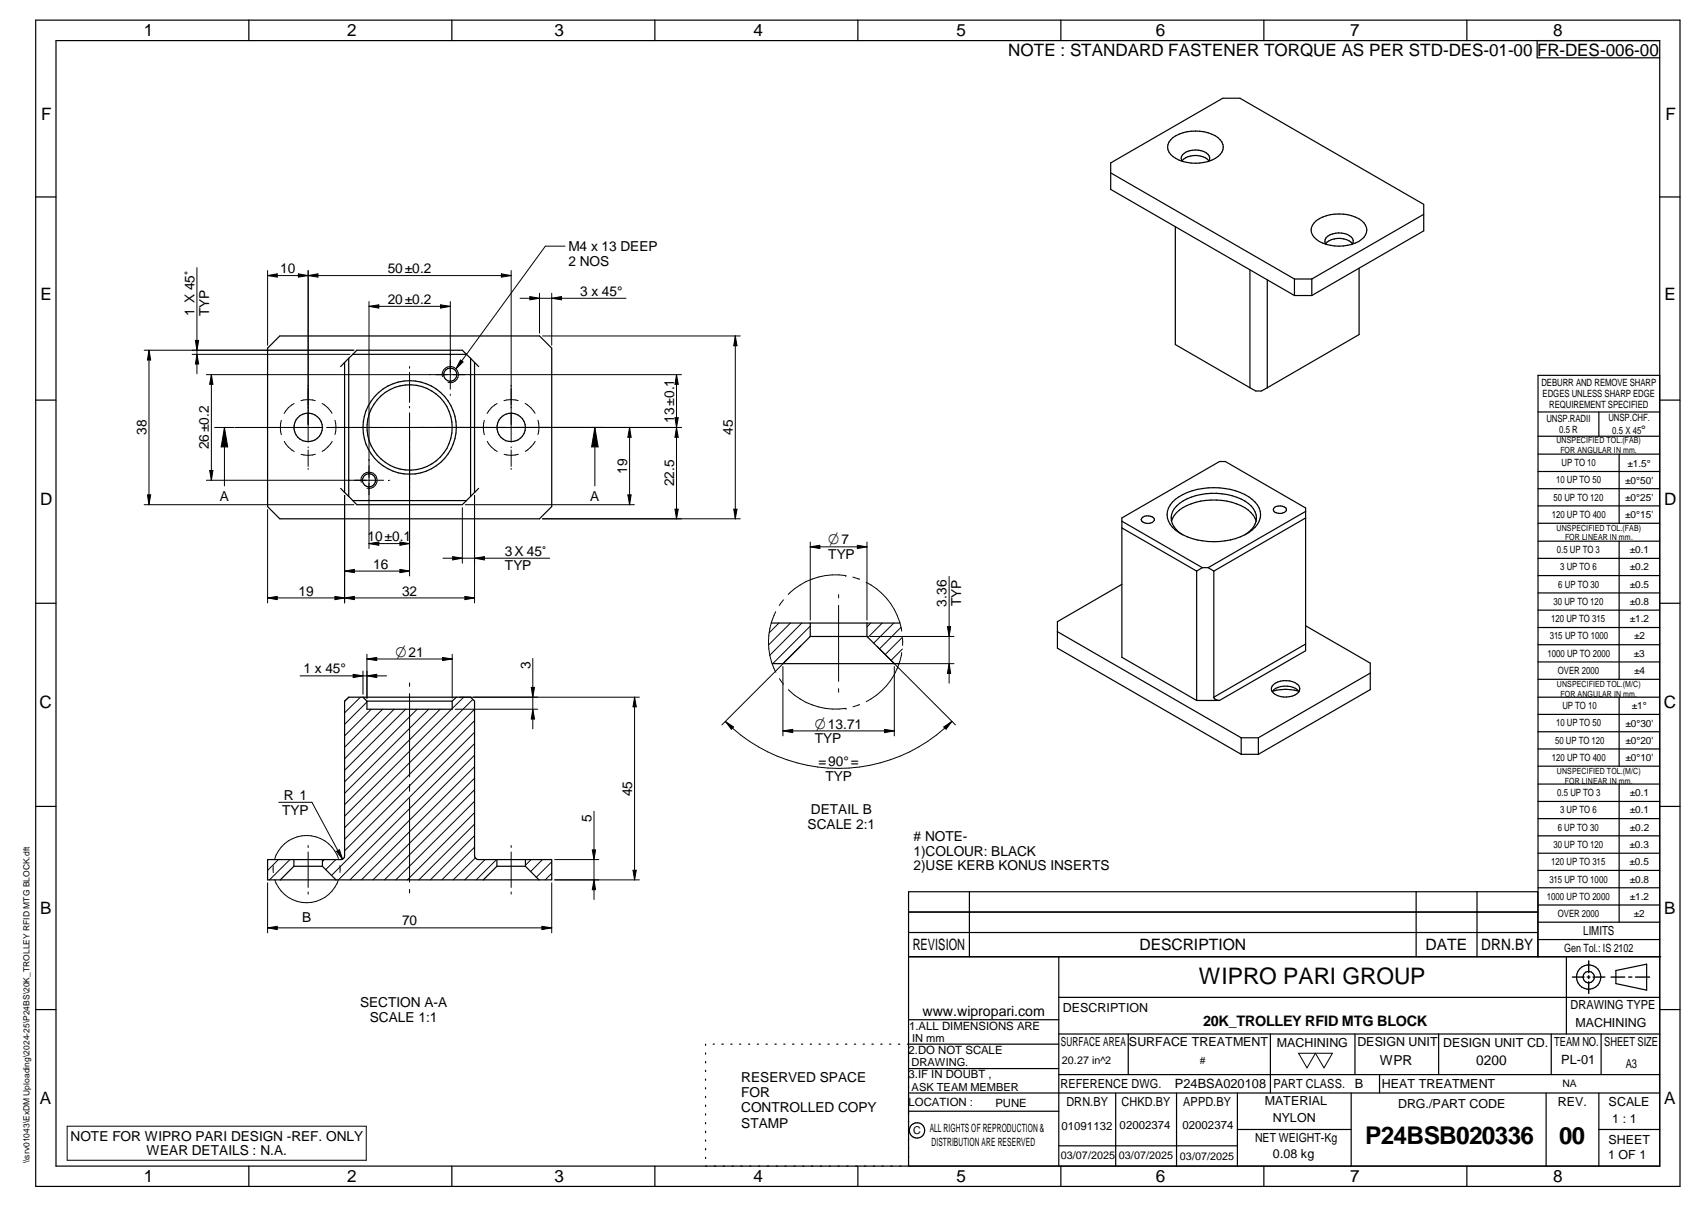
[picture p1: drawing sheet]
<svg xmlns="http://www.w3.org/2000/svg" width="420mm" height="297mm" viewBox="0 0 420 297" stroke-linecap="round" stroke-linejoin="round" font-family="sans-serif">
<g fill="none" stroke="#000" stroke-width=".3">
<path d="M8.8 5h405v287h-405zM13.8 10h395v277h-395zM61.3 5v5M111.3 5v5M161.3 5v5M211.3 5v5M261.3 5v5M311.3 5v5M361.3 5v5M378.6 10v4.2h30.2M288.3 34.4a9.6 9.6 0 0 1 10.1-1.4 3.6 3.6 0 0 1 2.8 3.8 6.2 6.2 0 0 1-5.7 3.3 8.9 8.9 0 0 1-7.2-2.1 2.5 2.5 0 0 1 0-3.6zM291.1 39.6a4.7 4.7 0 0 1 6.6 0"/>
<path d="M291.2 39.7a1.57 1.57 0 0 1 1-2.3 5.2 5.2 0 0 1 5.3 .6 1.29 1.29 0 0 1 .2 1.7M8.8 48.5h5M273.5 42.5l45.3 26.2M289.5 55.8v29l18.3 10.6M323.7 54.8a9.6 9.6 0 0 1 10.1-1.4 3.5 3.5 0 0 1 2.7 3.8 5.4 5.4 0 0 1-4.6 3.2 9.6 9.6 0 0 1-8.2-2 2.5 2.5 0 0 1 0-3.6zM350.6 52.7l-27.5 16M408.8 48.5h5M307.8 66.4v29M312.1 68.9v26.5M318.8 72.7h4.3M318.8 72.7l-45.3-26.1v-6.5l27.6-15.9h4.3l45.2 26.1v6.5l-27.5 15.9M318.8 68.7v4"/>
<path d="M318.8 68.7h4.3M323.1 68.7v4M326.5 60a4.7 4.7 0 0 1 6.6 0M326.5 60.1a1.62 1.62 0 0 1 1.1-2.3 4.8 4.8 0 0 1 5.6 1v.9l-.2 .4M334.7 66v16.3l-22.6 13.1M8.8 98.5h5M68.9 82.7h64l3 3v39l-3 3h-64l-3-3v-39zM84.9 89.2v32M84.9 89.2l-1 1M85.9 88.2l-1 1M85.9 88.2v34M86.9 87.2l-1 1"/>
<path d="M86.9 87.2h28M114.9 87.2l-1-1h-26l-1 1M114.9 87.2l1 1M115.9 88.2v34M115.9 88.2l1 1M116.9 89.2v32M116.9 89.2l1 1M312.1 95.4l-1.4 .8h-1.4l-1.5-.8M408.8 92.4h-30v143.1M408.8 98.5h5M378.8 101.4h30M378.8 107.4h30"/>
<path d="M378.8 111.8h30M378.8 116h30M393.8 101.4v6M398.8 111.8v17M83.9 120.2l1 1M84.9 121.2l1 1M85.9 122.2l1 1M86.9 123.2h28M117.9 120.2l-4 4h-26l-1-1M276.3 128.3l19.8 11.4M276.3 129.9l18.4 10.6M281.4 127.3a2.22 2.22 0 0 1 2.9 .4 1.47 1.47 0 0 1-2 1.1 1.37 1.37 0 0 1-1.3-.9z"/>
<path d="M288.5 128.3a7.7 7.7 0 0 1 6-4.7 16 16 0 0 1 12.9 1.9 5.2 5.2 0 0 1 2 2.8M288.7 123.6a15.3 15.3 0 0 1 13-3.4 11.7 11.7 0 0 1 8 4.1 4.4 4.4 0 0 1-1.3 6.1 17 17 0 0 1-18.9 0 4.4 4.4 0 0 1-.8-6.8zM296.1 139.7h1.4M296.1 139.7l-1.4 .8M297.5 139.7l1.4 .8M309.4 128.2a5.2 5.2 0 0 0-3.7-5.4 16.1 16.1 0 0 0-15.2 1.1 4.2 4.2 0 0 0-.1 7.1l.8 .6M309.4 128.2a5.5 5.5 0 0 1-2.7 3.4M313.9 124.8l.4-.2a2.17 2.17 0 0 1 2.5 .7 1.45 1.45 0 0 1-2 1 1 1 0 0 1-1.1-1.2zM321.6 127.5l-22.7 13M321.6 125.9l-24.1 13.8M378.8 120.3h30M378.8 124.5h30"/>
<path d="M378.8 128.8h30M378.8 133.2h30M378.8 137.4h30M398.8 133.2v34M8.8 148.5h5M199.5 156.6l-6.7 6.7M199.5 156.6h14M199.5 153.3v3.3M213.5 153.3v3.3M213.5 156.6l6.7 6.7M221.6 153.3h-31.7M260.4 155.4l45.3 26.2"/>
<path d="M276.3 143.8l-15.9 9.2v6.5l45.3 26.1M294.7 140.5v31.9M298.9 140.5v31.1M321.6 154l15.9 9.2v6.5l-27.6 15.9M321.6 158.5l-22.7 13.1M378.8 141.6h30M378.8 145.9h30M378.8 150.2h30M378.8 154.4h30M378.8 158.7h30M408.8 148.5h5M84.9 172.6l1-1h30l1 1v38a1.01 1.01 0 0 0 1 .9h18v5h-70v-5h18a.94 .94 0 0 0 1-.9z"/>
<path d="M89.4 171.6l1 1M90.4 172.6h21M111.4 172.6v1.9h-21v-1.9M112.4 171.6l-1 1M221.4 163.3h-31.2M294.7 172.4l-18.4-10.6v-34.3l24-13.9h1.5l19.8 11.4v35.1l-21.3 12.3M294.7 172.4h5.6M298.9 171.6a1.14 1.14 0 0 0 1.4 .8M313.6 168.5a5 5 0 0 1 6.2 .2 1.57 1.57 0 0 1-.9 2.4 4.9 4.9 0 0 1-5.6-.9 1.26 1.26 0 0 1 .3-1.7zM319.9 170.1a10.6 10.6 0 0 0-6.5 0M319.9 170.2a4.7 4.7 0 0 0-6.6 0M337.5 165.7l-27.6 15.9"/>
<path d="M378.8 162.9h30M378.8 167.2h30M378.8 171.6h30M378.8 175.8h30M398.8 171.6v17M8.8 198.5h5M305.7 185.6h4.2M305.7 181.6v4M305.7 181.6h4.2M309.9 181.6v4M378.8 180.1h30M378.8 184.3h30"/>
<path d="M378.8 188.6h30M378.8 193h30M378.8 197.2h30M398.8 193v33.9M408.8 198.5h5M72.4 213.2h7M72.4 211.5v1.7M72.4 213.2l-3.4 3.3M79.4 211.5v1.7M79.4 213.2l3.4 3.3M122.4 213.2h7M122.4 213.2l-3.4 3.3"/>
<path d="M122.4 211.5v1.7M129.4 213.2l3.3 3.3M129.4 211.5v1.7M238.7 219.5v16M348.8 219.5v16M363.8 219.5v16M378.8 201.5h30M378.8 205.7h30M378.8 210h30M378.8 214.2h30M378.8 218.5h30M223.8 235.5h185.2"/>
<path d="M223.8 229.5h154.9M223.8 224.5h154.9M260.8 235.5v51.5M378.7 235.5v-16h-154.9v67.5M378.8 222.7h30M378.8 226.9h30M378.8 231.2h30M385.8 235.5v19M398 238.8l7.5-1.5v6.4l-7.5-1.6zM8.8 248.5h5M173.8 257v.3M173.8 259.1v.3"/>
<path d="M175.6 257h.3M177.8 257h.3M180 257h.3M182.1 257h.3M184.4 257h.2M186.5 257h.3M188.7 257h.3M190.9 257h.3M193 257h.3M195.2 257h.3M197.4 257h.3M199.5 257h.3"/>
<path d="M201.7 257h.3M203.9 257h.3M206.1 257h.3M208.2 257h.4M210.4 257h.3M212.6 257h.3M214.7 257h.4M216.9 257h.3M219.1 257h.3M221.3 257h.3M223.8 251h37M260.8 257h-37.3"/>
<path d="M260.8 245.4h148M260.8 254.5h148M277.9 254.5v10M312.9 254.5v14.5M333.7 254.5v10M354.3 254.5v10M382 254.5v10M394.3 254.5v10M408.8 248.5h5M173.8 261.2v.4M173.8 263.4v.3M173.8 265.6v.3"/>
<path d="M173.8 267.7v.3M173.8 269.8v.3M173.8 271.9v.4M173.8 274.1v.3M173.8 276.3v.3M173.8 278.4v.3M223.8 269h185M223.8 263h37M223.8 273.5h37M260.8 264.5h148M274.8 269v18M289.8 269v18"/>
<path d="M304.7 269v18M304.7 278h28.1M332.8 269v18M339.8 264.5v4.5M380.8 269v18M393.8 269v18M393.8 278h15M61.3 287v5M111.3 287v5M161.3 287v5M173.8 280.5v.3M173.8 282.7v.3"/>
<path d="M173.8 284.8v.3M211.3 287v5M260.8 282h43.9M261.3 287v5M311.3 287v5M361.3 287v5"/>
<circle cx="110.9" cy="92.2" r="1.62"/>
<circle cx="75.9" cy="105.2" r="3.5"/>
<circle cx="90.9" cy="118.2" r="1.61"/>
<circle cx="100.9" cy="105.2" r="10.5"/>
<circle cx="100.9" cy="105.2" r="11.5"/>
<circle cx="125.9" cy="105.2" r="3.5"/>
<circle cx="391.3" cy="240.5" r="2.99"/>
<circle cx="391.3" cy="240.5" r="1.41"/>
<circle cx="225.9" cy="278.2" r="1.89"/>
</g>
<g fill="none" stroke="#000" stroke-width=".25">
<path d="M48.5 65.9v26.1M65.9 66.6v18.4M65.9 67.8l2.4-.4v.8zM65.9 67.8h60M73.5 67.4l2.4 .4-2.4 .4zM75.9 66.6v42.2M75.9 67.8l2.4-.4v.8zM90.9 74.2v60.8M90.9 75.4l2.4-.4v.8zM90.9 75.4h20M108.5 75l2.4 .4-2.4 .4zM110.9 74.2v21.6"/>
<path d="M123.5 67.4l2.4 .4-2.4 .4zM125.9 66.6v42.2M128.1 73.4h26.1M130.5 73l2.4 .4-2.4 .4zM132.9 72.2v9.8M135.9 73.4l2.4-.4v.8zM135.9 72.2v12.8M139.1 60.6h-4.8l-22 30.2M35.5 86.2h51.7M36.7 86.2l.4 2.4h-.8zM36.7 86.2v38M47.3 87.2h38.9"/>
<path d="M48.1 83.8h.8l-.4 2.4zM48.5 87.2l.4 2.4h-.8zM50.8 92.2h117M52.1 92.2v26M52.1 92.2l.3 2.4h-.8zM72.4 99.3a5.7 5.7 0 0 0-2.4 2.5M77.6 98.6a6.2 6.2 0 0 0-3.5 0M79.3 99.3a6.4 6.4 0 0 1 2.5 2.4M100.9 90.2v.4M100.9 91.6v7.4M100.9 100v.4M110.9 97v.1"/>
<path d="M110.9 97.2v.1M112.3 90.8a1.99 1.99 0 0 1 .3 2.4 1.99 1.99 0 0 1-2.2 .9M112.3 90.8a2.01 2.01 0 0 0-2.4-.3 2.01 2.01 0 0 0-.9 2.2M113.4 88.6l.6 .5-1.7 1.7zM122.4 99.3a5.7 5.7 0 0 0-2.4 2.5M127.6 98.6a6.2 6.2 0 0 0-3.5 0M129.3 99.3a6.4 6.4 0 0 1 2.5 2.4M133.6 82.7h48.7M166.6 92.2v35.5M166.6 92.2l.4 2.4h-.8zM181.1 82.7v45M181.1 82.7l.4 2.4h-.8z"/>
<path d="M50.8 118.2h43.7M51.6 115.8h.8l-.3 2.4zM52.9 105.2h4.8M55.3 105.2l.8 4.8h-1.6zM55.3 105.2v14.4M57.9 105.2h21.6M69.3 103.5a6.2 6.2 0 0 0 0 3.5M70 108.6a6.1 6.1 0 0 0 2.5 2.5M75.9 110v.2M75.9 110.7v4.1M75.9 115.3v.2M77.7 111.8a6.2 6.2 0 0 1-3.5 0"/>
<path d="M80.4 105.2h87.4M81.8 108.6a6.9 6.9 0 0 1-2.5 2.5M82.5 103.4a6.2 6.2 0 0 1 0 3.5M89 118.7a2 2 0 0 1 1.8-2.5 2 2 0 0 1 2.1 2.2 2 2 0 0 1-2.5 1.7M95.9 118.2h.1M100.9 101.6v40.1M119.3 103.5a6.2 6.2 0 0 0 0 3.5M120 108.6a6.1 6.1 0 0 0 2.5 2.5M125.9 110v.2M125.9 110.7v4.1M125.9 115.3v.2M127.7 111.8a6.2 6.2 0 0 1-3.5 0"/>
<path d="M131.8 108.6a7.3 7.3 0 0 1-2.4 2.5M132.5 103.4a6.2 6.2 0 0 1 0 3.5M146.5 105.2l.8 4.8h-1.6zM146.5 105.2v14.4M155.1 105.2l.3 2.4h-.8zM155.1 105.2v19M166.2 102.8h.8l-.4 2.4zM166.6 105.2l.4 2.4h-.8zM35.5 124.2h51.7M36.3 121.8h.8l-.4 2.4zM65.9 125.4v23M84.9 121.9v26.5"/>
<path d="M90.9 133.8l2.4-.4v.8zM90.9 133.8h10M98.5 133.4l2.4 .4-2.4 .4zM109.1 137.4h26.3M111.5 137l2.4 .4-2.4 .4zM113.9 124.9v13.7M114.6 124.2h41.6M116.9 137.4l2.4-.4v.8zM116.9 121.9v26.5M154.6 121.8h.8l-.3 2.4zM166.2 125.3h.8l-.4 2.4zM180.7 125.3h.8l-.4 2.4z"/>
<path d="M182.3 127.7h-48.7M199.5 134.6h14M199.5 133.4v19.2M199.5 134.6l2.4-.4v.8zM211.1 134.2l2.4 .4-2.4 .4zM213.5 133.4v19.2M65.9 147.2h51M65.9 147.2l2.4-.4v.8zM82.5 146.8l2.4 .4-2.4 .4zM84.9 140.5l2.4-.4v.8zM84.9 147.2l2.4-.4v.8zM84.9 140.5h16"/>
<path d="M98.5 140.1l2.4 .4-2.4 .4zM114.5 146.8l2.4 .4-2.4 .4zM191 150.5a16.3 16.3 0 0 0 .1 14.9M191.8 153.3l-2.4 2.4M192.9 147.6l-1 1.4M194.7 153.3l-5.4 5.4M197.2 159l-19.4 19.4M197.5 153.3l-7.9 7.9M199.5 154.1l-9.2 9.2M206.5 146.3v.9M206.5 149v18.7M208.3 141.6h.1"/>
<path d="M208.3 141.6a16.5 16.5 0 0 0-14.2 4.7M210 142l1.7 .5M213.3 143.3a16.2 16.2 0 0 1 8.8 12M214.2 156.6h20.7M214.4 153.3l-.9 1M216 159.1l19.3 19.3M217.3 153.3l-3.5 3.5M220.1 153.3l-4.9 5M221.9 154.4l-5.3 5.3M222.2 156.8l-4.2 4.3M222.2 159.7l-2.8 2.8M222.3 157.1v1.7"/>
<path d="M233.3 154.2h.8l-.3 2.4zM233.8 141.9v26.2M73.9 166.3h21.3M85.9 171.6l-1 1M87 165.9l2.4 .4-2.4 .5zM88.8 171.6l-3.9 3.8M89.4 165.1v5.8M90.4 162.2h21M90.4 172.8l-5.5 5.5M90.4 162.2l2.4-.4v.8zM90.4 166.3l2.4-.4v.9zM90.4 161v10.8"/>
<path d="M91.4 174.5l-6.5 6.6M94.2 174.5l-9.3 9.4M97.1 174.5l-12.2 12.2M99.9 174.5l-15 15.1M100.9 168.1v.8M100.9 170.7v20.5M102.7 174.5l-17.8 17.9M105.6 174.5l-20.7 20.7M108.4 174.5l-23.5 23.5M109 161.8l2.4 .4-2.4 .4zM111.2 174.5l-26.3 26.4M111.4 161v10.8"/>
<path d="M112.1 174.5h20.3M113.1 171.6h44.4M114.2 171.6l-2.8 2.8M116.4 172.1l-31.5 31.6M116.9 174.5l-32 32M116.9 177.4l-32 32M130.8 169.2h.8l-.4 2.4zM131.2 162.1v17.3M131.2 174.5l.4 2.5h-.8zM156.3 171.6v44.9M156.3 171.6l.4 2.3h-.8zM178.6 177.5l2.1 1.4-.6 .6z"/>
<path d="M178.6 177.5a39.4 39.4 0 0 0 55.8 0M192 167l.9 1.4M192.8 164v17.1M192.8 179.9h27.4M192.8 179.9l2.4-.4v.8zM194.2 169.7a16.5 16.5 0 0 0 14.1 4.6M206.5 169.5v.8M208.4 174.3h.1M211.7 173.4l-1.6 .5M217.8 179.5l2.4 .4-2.4 .4zM220.2 164v17.1M221 163.3h13.9"/>
<path d="M222.1 160.6a16.3 16.3 0 0 1-8.8 12.1M232.4 178.9l2-1.4-1.4 2zM233.8 163.3l.3 2.4h-.8zM68.7 197.4h8.1l7.6 14.1M100.9 193v1.7M100.9 196.5v20.6M116.9 191.5l-25 25M116.9 188.7l-27.9 27.8M116.9 194.4l-22.2 22.1M116.9 180.2l-35.3 35.2M116.9 185.8l-30.7 30.7M116.9 183l-33.6 33.5"/>
<path d="M116.9 197.2l-19.4 19.3M116.9 200l-16.6 16.5M146.3 199.6v21.8M65.9 217.3v12.3M67.3 213.1v1.7M68.6 211.5l-2.7 2.7M71.4 211.5l-5 5M75.9 208.1v.5M75.9 209.7v8.7M75.9 219.5v.5M79.9 211.5l-.5 .5M82.7 211.5l-2.5 2.5"/>
<path d="M82.9 209.5l.7-.4 .8 2.4zM83.3 216.5a8.2 8.2 0 0 1-7.8 5.7 8.2 8.2 0 0 1-7.8-5.7M83.3 211.3a8.2 8.2 0 0 0-7.8-5.7 8.2 8.2 0 0 0-7.8 5.7M83.7 213v1.7M100.9 218.9v.9M116.9 202.8l-13.7 13.7M116.9 205.7l-10.9 10.8M116.9 208.5l-8.1 8M117.1 211.1l-5.5 5.4M119.5 211.5l-5 5M122.3 211.5l-5 5M125.9 208.1v.5"/>
<path d="M125.9 209.7v8.7M125.9 219.5v.5M130.8 211.5l-1.4 1.4M133.6 211.5l-2.9 3M135.9 217.3v12.3M135.9 214.9l-1.6 1.6M135.9 212.1l-3.8 3.8M136.6 216.5h20.9M136.6 211.5h10.9M145.9 209.2h.8l-.4 2.3zM146.3 216.5l.4 2.4h-.8zM155.9 214.2h.8l-.4 2.3z"/>
<path d="M65.9 228.3l2.4-.3v.8zM65.9 228.3h70M133.5 228l2.4 .3-2.4 .5zM319.8 259.2h8.4l-2.1 3.6-2.1-3.6-2.1 3.6zM16.5 277.2h73.7v8.3h-73.7z"/>
</g>
<path d="M391.3 236.5v2.9M387.3 240.5h2.8M390.9 240.5h.7M391.3 240.1v.7M391.3 241.6v2.9M392.3 240.5h3M396.8 240.5h3.4M401.1 240.5h.8M402.8 240.5h3.5" fill="none" stroke="#000" stroke-width=".34"/>
<g fill="#000">
<path d="M65.9 67.8l2.4-.4v.8zM73.5 67.4l2.4 .4-2.4 .4zM75.9 67.8l2.4-.4v.8zM90.9 75.4l2.4-.4v.8zM108.5 75l2.4 .4-2.4 .4zM123.5 67.4l2.4 .4-2.4 .4zM130.5 73l2.4 .4-2.4 .4zM135.9 73.4l2.4-.4v.8zM36.7 86.2l.4 2.4h-.8zM48.5 87.2l.4 2.4h-.8zM48.1 83.8h.8l-.4 2.4zM52.1 92.2l.3 2.4h-.8z"/>
<path d="M113.4 88.6l.6 .5-1.7 1.7zM166.6 92.2l.4 2.4h-.8zM181.1 82.7l.4 2.4h-.8zM51.6 115.8h.8l-.3 2.4zM55.3 105.2l.8 4.8h-1.6zM146.5 105.2l.8 4.8h-1.6zM155.1 105.2l.3 2.4h-.8zM166.6 105.2l.4 2.4h-.8zM166.2 102.8h.8l-.4 2.4zM36.3 121.8h.8l-.4 2.4zM90.9 133.8l2.4-.4v.8zM98.5 133.4l2.4 .4-2.4 .4z"/>
<path d="M111.5 137l2.4 .4-2.4 .4zM116.9 137.4l2.4-.4v.8zM154.6 121.8h.8l-.3 2.4zM166.2 125.3h.8l-.4 2.4zM180.7 125.3h.8l-.4 2.4zM199.5 134.6l2.4-.4v.8zM211.1 134.2l2.4 .4-2.4 .4zM65.9 147.2l2.4-.4v.8zM82.5 146.8l2.4 .4-2.4 .4zM84.9 140.5l2.4-.4v.8zM84.9 147.2l2.4-.4v.8zM98.5 140.1l2.4 .4-2.4 .4z"/>
<path d="M114.5 146.8l2.4 .4-2.4 .4zM233.3 154.2h.8l-.3 2.4zM87 165.9l2.4 .4-2.4 .5zM90.4 162.2l2.4-.4v.8zM90.4 166.3l2.4-.4v.9zM109 161.8l2.4 .4-2.4 .4zM131.2 174.5l.4 2.5h-.8zM130.8 169.2h.8l-.4 2.4zM156.3 171.6l.4 2.3h-.8zM178.6 177.5l2.1 1.4-.6 .6zM232.4 178.9l2-1.4-1.4 2zM233.8 163.3l.3 2.4h-.8z"/>
<path d="M192.8 179.9l2.4-.4v.8zM217.8 179.5l2.4 .4-2.4 .4zM82.9 209.5l.7-.4 .8 2.4zM146.3 216.5l.4 2.4h-.8zM145.9 209.2h.8l-.4 2.3zM155.9 214.2h.8l-.4 2.3zM65.9 228.3l2.4-.3v.8zM133.5 228l2.4 .3-2.4 .5z"/>
</g>
<text font-size="6" x="336.2" y="281.6">P24BSB020336</text>
<text font-size="5.9" x="384" y="281.6">00</text>
<text font-size="5.6" x="295.3" y="242.2">WIPRO PARI GROUP</text>
<g font-size="4.2">
<text x="35.4" y="9">1</text>
<text x="85.5" y="8.9">2</text>
<text x="136.6" y="9">3</text>
<text x="185.6" y="9">4</text>
<text x="235.6" y="9">5</text>
<text x="284.6" y="8.8">6</text>
<text x="332.6" y="9">7</text>
<text x="382.6" y="9">8</text>
<text x="248.3" y="13.8">NOTE : STANDARD FASTENER TORQUE AS PER STD-DES-01-00 FR-DES-006-00</text>
<text x="10.1" y="29.6">F</text>
<text x="410.2" y="29.6">F</text>
<text x="9.9" y="73.9">E</text>
<text x="409.9" y="73.9">E</text>
<text x="9.9" y="124.2">D</text>
<text x="409.9" y="124.2">D</text>
<text x="9.7" y="174.3">C</text>
<text x="409.7" y="174.3">C</text>
<text x="9.9" y="225">B</text>
<text x="409.8" y="225">B</text>
<text x="9.8" y="271.7">A</text>
<text x="409.8" y="271.7">A</text>
<text x="35.4" y="291">1</text>
<text x="85.5" y="290.9">2</text>
<text x="136.6" y="291">3</text>
<text x="185.6" y="291">4</text>
<text x="235.6" y="291">5</text>
<text x="284.6" y="290.8">6</text>
<text x="332.6" y="291">7</text>
<text x="382.6" y="291">8</text>
</g>
<g font-size="3.9">
<text x="224.8" y="233.8">REVISION</text>
<text x="280.7" y="233.8">DESCRIPTION</text>
<text x="351.1" y="233.8">DATE</text>
<text x="364.8" y="233.8">DRN.BY</text>
</g>
<g font-size="3.7">
<text x="204" y="134">O7</text>
<text x="97.4" y="161.6">O21</text>
<text x="200.7" y="179.3">O13.71</text>
</g>
<text font-size="3.6" x="296.3" y="252.6">20K_TROLLEY RFID MTG BLOCK</text>
<text font-size="3.5" x="227.2" y="250">www.wipropari.com</text>
<g font-size="3.4">
<text x="140" y="61.8">M4 x 13 DEEP</text>
<text x="140" y="65.4">2 NOS</text>
<text x="69" y="67.2">10</text>
<text x="95.5" y="67.2">50±0.2</text>
<text x="47.9" y="77.9" transform="rotate(-90 47.9 77.9)">1 X 45v</text>
<text x="51.5" y="77.9" transform="rotate(-90 51.5 77.9)">TYP</text>
<text x="95.5" y="74.8">20±0.2</text>
<text x="142.9" y="72.8">3 x 45°</text>
<text x="36.1" y="107.1" transform="rotate(-90 36.1 107.1)">38</text>
<text x="166" y="104.1" transform="rotate(-90 166 104.1)">13±0.1</text>
<text x="180.5" y="107.1" transform="rotate(-90 180.5 107.1)">45</text>
<text x="51.5" y="110.6" transform="rotate(-90 51.5 110.6)">26±0.2</text>
<text x="154.5" y="116.6" transform="rotate(-90 154.5 116.6)">19</text>
<text x="166" y="119.7" transform="rotate(-90 166 119.7)">22.5</text>
<text x="54.1" y="123.2">A</text>
<text x="145.4" y="123.2">A</text>
<text x="90.5" y="133.2">10±0.1</text>
<text x="124.4" y="136.8">3X 45v</text>
<text x="204" y="137.6">TYP</text>
<text x="91.9" y="139.9">16</text>
<text x="124.4" y="140.4">TYP</text>
<text x="73.5" y="146.6">19</text>
<text x="99" y="146.6">32</text>
<text x="233.1" y="149.3" transform="rotate(-90 233.1 149.3)">3.36</text>
<text x="236.8" y="149.2" transform="rotate(-90 236.8 149.2)">TYP</text>
<text x="74.7" y="165.7">1 x 45°</text>
<text x="130.6" y="164.8" transform="rotate(-90 130.6 164.8)">3</text>
<text x="200.7" y="182.9">TYP</text>
<text x="201.6" y="188.5">=90°=</text>
<text x="69.9" y="196.8">R 1</text>
<text x="155.7" y="195.9" transform="rotate(-90 155.7 195.9)">45</text>
<text x="203.3" y="192.1">TYP</text>
<text x="69.5" y="200.4">TYP</text>
<text x="145.7" y="202.4" transform="rotate(-90 145.7 202.4)">5</text>
<text x="198.9" y="203.9">SCALE 2:1</text>
<text x="199.7" y="200.3">DETAIL B</text>
<text x="225" y="207"># NOTE-</text>
<text x="225" y="210.6">1)COLOUR: BLACK</text>
<text x="225" y="214.2">2)USE KERB KONUS INSERTS</text>
<text x="74.4" y="226.9">B</text>
<text x="99" y="227.8">70</text>
<text x="88.7" y="247.9">SECTION A-A</text>
<text x="91.1" y="251.5">SCALE 1:1</text>
<text x="339.8" y="262.2">WPR</text>
<text x="363.6" y="262">0200</text>
<text x="182.6" y="266.2">RESERVED SPACE</text>
<text x="182.6" y="270">FOR</text>
<text x="182.6" y="273.7">CONTROLLED COPY</text>
<text x="17.4" y="280.8">NOTE FOR WIPRO PARI DESIGN -REF. ONLY</text>
<text x="182.6" y="277.5">STAMP</text>
<text x="36.1" y="284.4">WEAR DETAILS : N.A.</text>
</g>
<g font-size="3.1">
<text x="389.9" y="230.2">LIMITS</text>
<text x="261.8" y="249">DESCRIPTION</text>
<text x="386.8" y="248.4">DRAWING TYPE</text>
<text x="261.3" y="257.5">SURFACE AREA</text>
<text x="278" y="257.5">SURFACE TREATMENT</text>
<text x="314.5" y="257.6">MACHINING</text>
<text x="334.3" y="257.5">DESIGN UNIT</text>
<text x="355.4" y="257.6">DESIGN UNIT CD.</text>
<text x="382.8" y="257.3">TEAM NO.</text>
<text x="388" y="252.8">MACHINING</text>
<text x="395.1" y="257.4">SHEET SIZE</text>
<text x="384.5" y="261.9">PL-01</text>
<text x="400.4" y="262.8">A3</text>
<text x="261.2" y="267.8">REFERENCE DWG.</text>
<text x="289.3" y="267.8">P24BSA020108</text>
<text x="313.6" y="267.7">PART CLASS.</text>
<text x="333.7" y="267.7">B</text>
<text x="340.3" y="267.7">HEAT TREATMENT</text>
<text x="262.6" y="272.2">DRN.BY</text>
<text x="276.2" y="272.1">CHKD.BY</text>
<text x="291.4" y="272.2">APPD.BY</text>
<text x="311.5" y="272">MATERIAL</text>
<text x="344.3" y="272.6">DRG./PART CODE</text>
<text x="383.7" y="272.2">REV.</text>
<text x="396.2" y="272.3">SCALE</text>
<text x="309.1" y="280.9">NET WEIGHT-Kg</text>
<text x="313.5" y="276.1">NYLON</text>
<text x="396.1" y="281.4">SHEET</text>
<text x="397.1" y="276.4">1 : 1</text>
<text x="313.5" y="285.1">0.08 kg</text>
<text x="396.1" y="285.3">1 OF 1</text>
</g>
<text font-size="3" x="404.2" y="106.8">°</text>
<g font-size="2.8">
<text x="385.2" y="234.4">Gen Tol.: IS 2102</text>
<text x="223.9" y="253.4">1.ALL DIMENSIONS ARE</text>
<text x="223.8" y="259.3">2.DO NOT SCALE</text>
<text x="223.8" y="265.4">3.IF IN DOUBT ,</text>
<text x="223.8" y="272.2">LOCATION :</text>
<text x="245.1" y="272.4">PUNE</text>
<text x="229" y="278.7">ALL RIGHTS OF REPRODUCTION &amp;</text>
<text x="261.4" y="278">01091132</text>
<text x="275.7" y="277.7">02002374</text>
<text x="291.2" y="277.9">02002374</text>
<text x="229.4" y="282.1">DISTRIBUTION ARE RESERVED</text>
</g>
<g font-size="2.7">
<text x="224.7" y="256.4">IN mm</text>
<text x="224.5" y="262.4">DRAWING.</text>
<text x="261.5" y="261.9">20.27 in^2</text>
<text x="224.5" y="268.4">ASK TEAM MEMBER</text>
<text x="224.9" y="279.2">C</text>
<text x="261.3" y="285.2">03/07/2025</text>
<text x="275.6" y="285.2">03/07/2025</text>
<text x="290.6" y="285.4">03/07/2025</text>
</g>
<g font-size="2.5">
<text x="379.6" y="95">DEBURR AND REMOVE SHARP</text>
<text x="379.9" y="97.7">EDGES UNLESS SHARP EDGE</text>
<text x="381.5" y="100.5">REQUIREMENT SPECIFIED</text>
<text x="380.9" y="103.8">UNSP.RADII</text>
<text x="384" y="106.6">0.5 R</text>
<text x="396.1" y="103.6">UNSP.CHF.</text>
<text x="397.1" y="106.8">0.5 X 45</text>
<text x="383.2" y="119">10 UP TO 50</text>
<text x="384.6" y="114.7">UP TO 10</text>
<text x="400.3" y="119">±0°50'</text>
<text x="400.8" y="114.8">±1.5°</text>
<text x="382.6" y="123.2">50 UP TO 120</text>
<text x="400.3" y="123.2">±0°25'</text>
<text x="382.2" y="127.4">120 UP TO 400</text>
<text x="400.3" y="127.4">±0°15'</text>
<text x="383.4" y="136.1">0.5 UP TO 3</text>
<text x="401.4" y="136.1">±0.1</text>
<text x="384.2" y="140.4">3 UP TO 6</text>
<text x="401.4" y="140.3">±0.2</text>
<text x="382.6" y="148.8">30 UP TO 120</text>
<text x="383.8" y="144.6">6 UP TO 30</text>
<text x="401.4" y="148.9">±0.8</text>
<text x="401.4" y="144.7">±0.5</text>
<text x="382" y="153.1">120 UP TO 315</text>
<text x="401.4" y="153.1">±1.2</text>
<text x="381.2" y="161.6">1000 UP TO 2000</text>
<text x="381.7" y="157.4">315 UP TO 1000</text>
<text x="402.4" y="161.6">±3</text>
<text x="402.5" y="157.4">±2</text>
<text x="383.7" y="165.9">OVER 2000</text>
<text x="402.5" y="165.9">±4</text>
<text x="383.2" y="178.8">10 UP TO 50</text>
<text x="384.8" y="174.5">UP TO 10</text>
<text x="400.3" y="178.8">±0°30'</text>
<text x="401.9" y="174.6">±1°</text>
<text x="383" y="183">50 UP TO 120</text>
<text x="400.3" y="183.1">±0°20'</text>
<text x="382.2" y="187.3">120 UP TO 400</text>
<text x="400.3" y="187.3">±0°10'</text>
<text x="383.5" y="195.9">0.5 UP TO 3</text>
<text x="401.4" y="196">±0.1</text>
<text x="384.2" y="200.1">3 UP TO 6</text>
<text x="401.4" y="200.2">±0.1</text>
<text x="382.6" y="208.7">30 UP TO 120</text>
<text x="383.7" y="204.4">6 UP TO 30</text>
<text x="401.4" y="208.7">±0.3</text>
<text x="401.4" y="204.4">±0.2</text>
<text x="382" y="213">120 UP TO 315</text>
<text x="401.4" y="212.9">±0.5</text>
<text x="381" y="221.4">1000 UP TO 2000</text>
<text x="381.6" y="217.2">315 UP TO 1000</text>
<text x="401.4" y="221.4">±1.2</text>
<text x="401.4" y="217.2">±0.8</text>
<text x="383.7" y="225.7">OVER 2000</text>
<text x="402.4" y="225.7">±2</text>
<text x="295.5" y="261.9">#</text>
<text x="384.8" y="267.5">NA</text>
</g>
<g font-size="2.1">
<text x="383.3" y="109.1">UNSPECIFIED TOL.(FAB)</text>
<text x="384.3" y="111.4">FOR ANGULAR IN mm.</text>
<text x="383.4" y="130.6">UNSPECIFIED TOL.(FAB)</text>
<text x="385.4" y="133">FOR LINEAR IN mm.</text>
<text x="383.4" y="169">UNSPECIFIED TOL.(M/C)</text>
<text x="384.3" y="171.4">FOR ANGULAR IN mm.</text>
<text x="383.4" y="190.5">UNSPECIFIED TOL.(M/C)</text>
<text x="385.4" y="192.8">FOR LINEAR IN mm.</text>
<text x="7.2" y="286.3" transform="rotate(-90 7.2 286.3)">\\srv01043\ExDM Uploading\2024-25\P24BS\20K_TROLLEY RFID MTG BLOCK.dft</text>
</g>
</svg>
